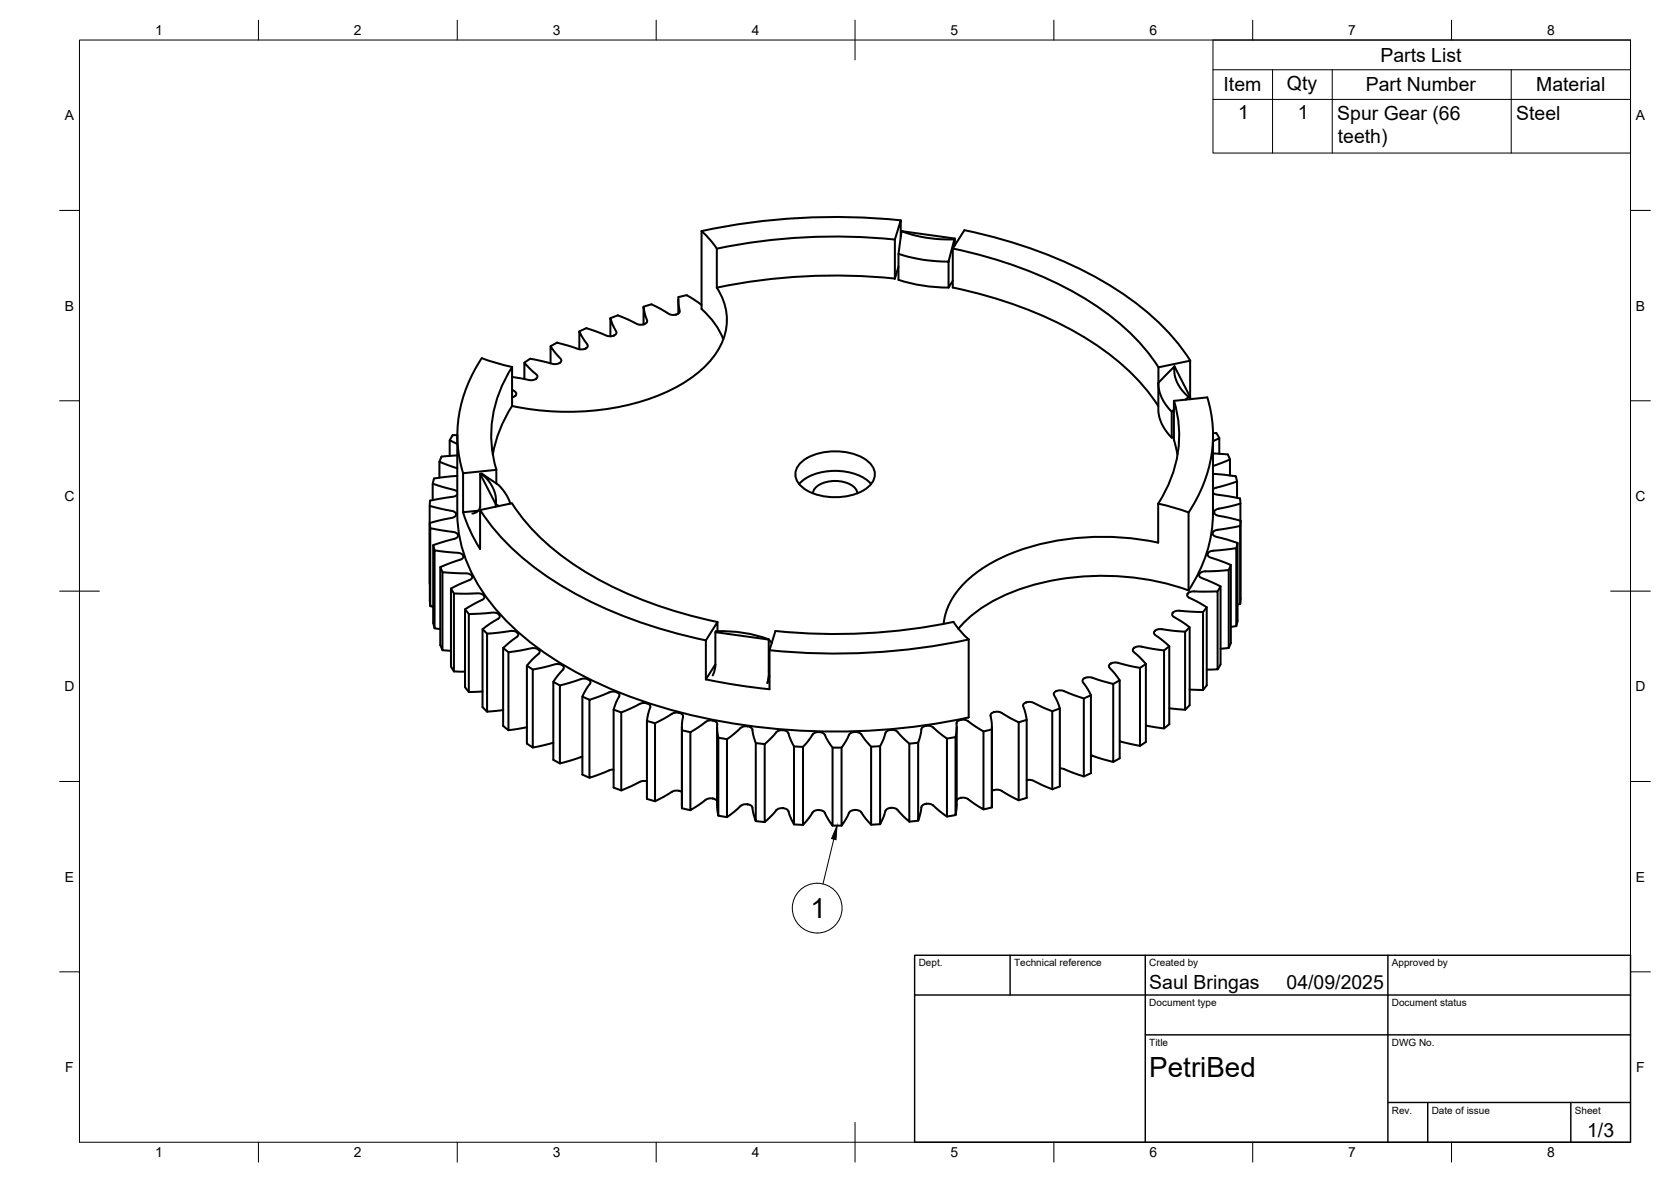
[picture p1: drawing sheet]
<svg xmlns="http://www.w3.org/2000/svg" width="420mm" height="297mm" viewBox="0 0 420 297" stroke-linecap="round" stroke-linejoin="round" font-family="sans-serif">
<!-- layer: Visible -->
<g fill="none" stroke="#000" stroke-width=".51">
<path d="M176.4 58.1v19.6a19.7 19.7 0 0 1 5.5 7.6M176.4 58.1a22.1 22.1 0 0 1 3.8 4.4v9.8M226.5 59.5v-4.1l-1.5 4.8v9.8M226.5 55.4a161.2 161.2 0 0 0-50.1 2.7M226.7 58.1l13.4 1.9M153.5 79.9l1.9-.6 4.6 2.1a2.46 2.46 0 0 0 1.9 .1M163.8 76.5l-2 .6M163.8 76.5l4.5 2.4 .9 .2h.8M170 79h.1M170.6 75.3v3.5M176.4 76.6l-2.7-1.8a2.53 2.53 0 0 0-2.7-.2l-.4 .1v1.7l.3 1.7a.94 .94 0 0 1-.9 1M180.2 72.3a14.5 14.5 0 0 1-1.7 18.5 39.3 39.3 0 0 1-20.1 10.8 67.5 67.5 0 0 1-29.6 .4"/>
<path d="M225 70a147 147 0 0 0-44.8 2.3M225 60.2a147 147 0 0 0-44.7 2.3M225.9 63.8v6.5a40.3 40.3 0 0 0 12.6 2M225.9 67l-.9 3M238.5 65.8l1.5-5.7a33.4 33.4 0 0 1-13.3-2l-.8 5.7a39.7 39.7 0 0 0 12.6 2v6.5l1.1-1.7M239.6 72.3v-9.8l2.9-4.6a107.8 107.8 0 0 1 43.7 18.7 55.4 55.4 0 0 1 13.1 14M239.6 72.3a98.5 98.5 0 0 1 39.7 17 50.5 50.5 0 0 1 11.9 12.8M239.6 62.5a98.5 98.5 0 0 1 39.7 17 50.4 50.4 0 0 1 12 12.8M240 60.1l.1-.1v1.6M128.8 92.2v9.8a33.6 33.6 0 0 0-4.9 12.3M128.8 94.7l4.6 .9 1.4-.4M128.8 97.9l.6 .5a.66 .66 0 0 1 .2 1.1"/>
<path d="M129.6 99.5l-.8 .4M129.6 99.5h.1M131.9 91.1l1.4-.9 6 1.3 1.4-.3M134.8 95.2a.65 .65 0 0 0 0-1.1l-3-2.9v4.1M134.8 95.2h.1M138.4 87l1.7-.9 5.4 1.6 1.1 .1 .6-.2M140.7 91.2a.65 .65 0 0 0 .2-1.1l-2.5-3.1v4.3M140.7 91.2h.1M145.7 83.3l1.7-.8 5.2 1.9a1.61 1.61 0 0 0 2.4-1l-1.5-3.4v4.5M147.2 87.6a.71 .71 0 0 0 .4-1.1l-1.9-3.2v4.5M147.2 87.6h.1M154.3 84.3h.1"/>
<path d="M161.9 81.5a.82 .82 0 0 0 .8-1l-.9-3.4v4.4M161.9 81.5h.1M291.3 96.2v6.5a10.2 10.2 0 0 0 3.3 7.3M291.3 96.2v-3.9l8-1.7v9.7M295.3 92.1h.1M295.3 92.1l3.9 7.6M298.9 99.8l.3-.1v.6M111 114.7l-.5 1.3M115 109.4v19.6a37.9 37.9 0 0 0 10.8 25.5 80.9 80.9 0 0 0 30.2 19.6 154.1 154.1 0 0 0 76.5 8.2l11.1-2v-19.6a21.4 21.4 0 0 1-3.8-4.4 147.6 147.6 0 0 1-44.8 2.3l-1.5 4.8v9.8M115 119.6l-5.9 .7-.3 1.2M115 114.5l-4 .3M115 117.7l-4.5-1.7v4"/>
<path d="M115 111.6l-1.9-1v4M115 109.3l-1.2 .1-.7 1.2M116.4 118.9l8.4-.8v3.4M116.4 118.9v9.8M120.7 119.1l4 7.6v.6M121.1 119l-.4 .1v8.1a2.09 2.09 0 0 1-1.9 1.9M124.8 118.1a30.4 30.4 0 0 1 4-25.9l-4.4-1.1-3.3-1.1a33.7 33.7 0 0 0-4.7 28.9M201.2 116.5a14 14 0 0 1 12.5-2.7 8.4 8.4 0 0 1 6.1 4.2 4 4 0 0 1-1.8 4.6 15 15 0 0 1-16.1 0 3.9 3.9 0 0 1-.7-6.1zM295.2 103l-.6 .5M295.2 100.7a30.5 30.5 0 0 1-4 25.9l4.4 1.1 3.3 1.1v19.6M296.1 114.3l-.9-3.8v-9.8l8.3-.8a33.3 33.3 0 0 1-4.6 28.9M298.1 100.4l.8-.6a8.8 8.8 0 0 1-3.6-7.7l-4 4.1a10.3 10.3 0 0 0 3.3 7.3v6.5l.6-.1"/>
<path d="M305 108.8h.8M305 109.4v19.6a35.2 35.2 0 0 1-6.1 19.4 64.7 64.7 0 0 0-46.9 1.5 31.4 31.4 0 0 0-11 8.1M305 110.9l1.6-.8v3.9M305 117.1l4.3-1.6v4M305 113.9l3.7 .3 .6 1.3M305 119.1l5.7 .6 .3 1.3M305.8 108.8l.8 1.3M108.1 131.4l.1 1.3M108.1 125.8l-.1 1.3M108.9 137l.4 1.3M114.7 129.3a1.18 1.18 0 0 1-1.2 .9l-5.4 1.2v19.6M114.7 129.3a1.14 1.14 0 0 0-1.2-.9l-5.5-1.3 .1 19.6"/>
<path d="M114.7 129.2h.1M115 124.3l-.8 .5-6.1 1M115 123.6l-.6-.4-5.6-1.7v4.2M115.2 134.5h.1M115.2 134.5a1.01 1.01 0 0 1-1 .9l-5.3 1.6v19.6l.4 1.3M115.2 134.5a1.37 1.37 0 0 0-1.3-.8l-5.7-1v19.6l.7 .2M116.5 139.7h.1M116.5 139.7a.87 .87 0 0 1-.8 1l-5 1.8v19.6l.6 1.3M116.5 139.7a1.57 1.57 0 0 0-1.4-.8l-5.8-.6v19.6l1.4 .2M120.3 128.3l-3.9 .4M120.7 128.1a62.7 62.7 0 0 0 22.1 20.1 118.4 118.4 0 0 0 34.7 12.7M124.7 126.7h.1"/>
<path d="M128.3 126.6a10.8 10.8 0 0 0-5.2-6.2l-2-1.4a8.9 8.9 0 0 1 3.6 7.7l.7 .5M128.7 126.5l-8 1.7v9.7a38.3 38.3 0 0 1-4.3-9.2M128.7 126.5a60.6 60.6 0 0 0 24.7 20.7 112.4 112.4 0 0 0 27 9.1M200.9 121.6a13.1 13.1 0 0 1 11.4-3.1 10.6 10.6 0 0 1 6.7 3.1M204.4 124a3.9 3.9 0 0 1 3.7-2.9 7.5 7.5 0 0 1 7.1 1.8l.4 1.1M291.2 136.4a64.4 64.4 0 0 0-39.7 3.9 26.1 26.1 0 0 0-13.2 12.4l-.8 2.7-.2 1.4M291.2 126.6v9.8M303.6 139.1h.1M304.9 134a1.34 1.34 0 0 1 1.3-.9l5.6-.9v19.6l-.6 .1M304.9 134a1.04 1.04 0 0 0 1 .9l5.3 1.5v19.6l-.3 1.3M304.9 134h.1M305 123l.5-.4 5.5-1.6v4.1"/>
<path d="M305 123.9l.8 .4 6 1 .1 1.3M305.3 128.7h.1M305.3 128.7a1.17 1.17 0 0 1 1.1-.9l5.5-1.2v4.3M305.3 128.7a1.18 1.18 0 0 0 1.2 .9l5.4 1.3v19.6M311.2 136.4l-.3 1.3M311.9 130.9l-.1 1.3M108.1 151l.1 1.3M110.7 142.5l.6 1.3M113.4 147.9l.7 1.2M116.9 153.1l1 1.2M118.7 144.7h.1M118.7 144.7a.8 .8 0 0 1-.7 1.1l-4.6 2.1v19.6l.7 1.2"/>
<path d="M118.7 144.7a1.86 1.86 0 0 0-1.6-.6l-5.8-.3v19.6l2.1 .2M121.3 158.1l1.2 1.1M121.7 149.7h.1M121.7 149.7a.71 .71 0 0 1-.5 1.1l-4.3 2.3v19.6M121.7 149.7a1.93 1.93 0 0 0-1.7-.6h-5.9v19.6l2.8 .1M125.5 154.4a2.16 2.16 0 0 0-1.7-.4l-5.9 .3v19.6l3.4-.1M125.5 154.4h.1M125.5 154.4a.69 .69 0 0 1-.3 1.1l-3.9 2.6v19.6l1.2 1.1M130 159a2.1 2.1 0 0 0-1.8-.4l-5.7 .6v19.6l4-.4M130.1 159h.1M130.1 159a.64 .64 0 0 1-.2 1.1l-3.4 2.7v19.6l1.4 1.1M179.9 158.9l13.4 1.8v8.2"/>
<path d="M180.4 158.7v-2.4l-2.9 4.6v9.8l2.4-3.7M290.4 158.5a.66 .66 0 0 0 .1 1.1l3.5 2.8v19.6l-1.3 1.1M290.4 158.5h.1M290.4 158.5a2.2 2.2 0 0 1 1.8-.4l5.8 .7v19.6l-4-.4M294.9 154a2.18 2.18 0 0 1 1.7-.5l5.9 .3v19.6l-3.4-.1M294.9 154a.68 .68 0 0 0 .3 1.1l3.9 2.5v19.6l-1.1 1.2M294.9 154h.1M298.6 149.2a1.93 1.93 0 0 1 1.7-.6h5.9v19.6l-2.8 .1M298.6 149.2a.71 .71 0 0 0 .5 1.1l4.3 2.3v19.6l-.9 1.2M298.6 149.2h.1M299.1 157.6l-1.1 1.2M301.5 144.2a1.86 1.86 0 0 1 1.6-.6l5.8-.4v19.6l-2 .2"/>
<path d="M301.5 144.3a.81 .81 0 0 0 .7 1l4.7 2.1v19.6l-.7 1.2M301.6 144.2h.1M303.4 152.6l-.9 1.2M306.9 147.4l-.7 1.2M309.5 157.6l1.4-.3v-19.6l-5.8 .7a1.13 1.13 0 0 0-1.4 1.2l.6 .5 5.2 1.9v19.6l-.5 1.2M309.5 142l-.5 1.2M311.9 150.5l-.1 1.3M116.9 172.7l1 1.2M126.5 162.8l1.4 1.1M132.5 167.3l1.5 1M135.3 163.2h.1M135.4 163.2a.64 .64 0 0 1 0 1.1l-2.9 3v19.6l1.5 1"/>
<path d="M135.4 163.2a2.42 2.42 0 0 0-1.9-.3l-5.7 1v19.6l4.7-.7M139.1 171.4l1.7 .9M141.3 167.1h.1M141.3 167.2a.65 .65 0 0 1 .3 1.1l-2.5 3.1v19.6l1.7 .9M141.3 167.2l-.6-.3h-1l-5.7 1.4v19.6l5.1-1.2M146.4 175l1.8 .9M147.9 170.7l-1.4-.2-5.7 1.8v19.6l5.6-1.7M147.9 170.7h.1M147.9 170.8a.69 .69 0 0 1 .4 1l-1.9 3.3v19.6l1.8 .8M154.3 178.3l1.9 .7M155.1 174l-.7-.2-1 .1-5.2 2v19.6l5.2-2 .9-.1M155.1 174h.1"/>
<path d="M155.1 174a.76 .76 0 0 1 .6 1l-.8 1.6-.6 1.7v19.6M162.7 176.8h.1M162.7 176.8a.85 .85 0 0 1 .8 1l-.8 3.4v19.6l2 .6M162.7 176.8l-1-.1-.7 .1-4.8 2.2v19.6l4.8-2.2 .9-.2 .8 .1M170.8 179.2h-1.5l-4.6 2.6v19.6l4.6-2.6 1.3-.1 .8 .3M170.8 179.1h.1M170.8 179.2a.95 .95 0 0 1 .9 .9l-.3 2.6 .1 20.4-.1-20.4M177.5 170.7l8.5 1.6 7.5 .9M193.3 160.7l.8 .9M193.3 160.7h.1M193.3 160.7a33.8 33.8 0 0 0-13.3-2.1l-.1 .3v8.6l-.7 2.2M193.3 168.9l-.3 2.7"/>
<path d="M193.5 169.9l-.5 1.8M243.6 160.7a161.2 161.2 0 0 1-50.1 2.7M250 178.9l.7-.1 1 .3 4.4 2.4v19.6l-4.4-2.4-1-.3-.7 .1M250 178.9a.94 .94 0 0 0-.9 1l.3 2.5v20.5v-20.2M250 178.9h.1M258 176.5a.82 .82 0 0 0-.7 1l.8 3.4v19.6l-1.9 .6M258 176.5a2.46 2.46 0 0 1 1.9 .1l4.7 2.1v19.6M258 176.5h.1M265.6 173.7a.76 .76 0 0 0-.6 1l1.5 3.3v19.6M265.6 173.7h.1M265.6 173.7l1.5-.2 5.4 2v19.6l-5.2-1.9-.8-.1M266.5 178l-1.9 .7"/>
<path d="M272.7 170.4l.7-.2 1 .1 5.5 1.6v19.6l-5.6-1.7M272.7 170.4a.71 .71 0 0 0-.4 1.1l2 3.2v19.6l-1.8 .8M272.7 170.4h.1M274.3 174.7l-1.8 .8M279.3 166.8h.1M279.3 166.8l.6-.3h1l5.7 1.3v19.6l-5.1-1.1M279.3 166.8a.65 .65 0 0 0-.3 1.1l2.5 3.1v19.6l-1.6 .9M281.5 171l-1.6 .9M285.2 162.8h.1M285.2 162.8l.6-.3h1l5.9 1v19.6l-4.6-.8M285.2 162.8a.65 .65 0 0 0-.1 1.1l3 2.9v19.6l-1.4 1M288.1 166.8l-1.4 1"/>
<path d="M294 162.4l-1.3 1.1M154.3 197.9l1.9 .7M162.7 181.2l2 .6M170.8 198.7h.1M171.5 183.5l2.1 .5M179.2 181.1a2.27 2.27 0 0 0-1.8 .3l-3.8 2.6v19.6l3.8-2.6a2.09 2.09 0 0 1 2.9 .4M179.2 181.1a1.1 1.1 0 0 1 1.1 .9v1.7l.3 1.7v19.6l-.3-2.7v-19.6M179.2 181.1h.1M180.6 185.4l2.2 .4M182.8 185.8l3.4-2.8a2.02 2.02 0 0 1 3 .4l.8 3.4v19.5l-.8-3.3a2.02 2.02 0 0 0-3-.4l-3.4 2.7zM188 182.5h.1M190 186.7l2.3 .3"/>
<path d="M196.9 183.5h.1M196.9 183.5a1.45 1.45 0 0 1 1.3 .8l1.4 3.3v19.6l-1.4-3.3a1.55 1.55 0 0 0-1.3-.8M196.9 183.5a2.09 2.09 0 0 0-1.7 .5l-2.9 3v19.6l2.9-3a2 2 0 0 1 1.7-.5M199.6 187.6l2.3 .1M205.9 184a1.85 1.85 0 0 0-1.6 .6l-2.4 3.1v19.6l2.4-3.1a1.71 1.71 0 0 1 1.6-.6M205.9 184h.1M205.9 184a1.63 1.63 0 0 1 1.5 .7l1.9 3.2v19.6l-1.9-3.2a1.63 1.63 0 0 0-1.5-.7M211.6 187.9h-2.3M215 183.9a1.86 1.86 0 0 1 1.6 .7l2.4 3v19.6l-2.4-3a1.86 1.86 0 0 0-1.6-.7M215 183.9a1.63 1.63 0 0 0-1.5 .7l-1.9 3.3v19.6l1.9-3.3a1.63 1.63 0 0 1 1.5-.7M215 183.9h.1M221.3 187.5l-2.3 .1"/>
<path d="M230.9 186.6l-2.2 .3M232.9 182.4a2.13 2.13 0 0 1 1.8 .4l3.4 2.8v19.6l-3.4-2.8a2.23 2.23 0 0 0-1.8-.4M232.9 182.4a1.26 1.26 0 0 0-1.2 .9l-.8 3.3v19.6l.8-3.3a1.26 1.26 0 0 1 1.2-.9M232.9 182.4h.1M240.3 185.2l-2.2 .4M241.6 180.9a1.05 1.05 0 0 0-1.1 .9v1.7l-.2 1.7v19.6l.3-2.5v-19.6M241.6 180.9h.1M241.6 180.9l1.5 .1 4.2 2.8v19.6l-4.1-2.7-.9-.2h-.7M249.4 183.3l-2.1 .5M250 198.5l-.6 .3M250 198.5h.1M258.1 196.1h1.4l5.1 2.2"/>
<path d="M258.2 180.9l-2 .6M266.5 197.6l-1.9 .7M171.5 203.1l2.1 .5M179.3 200.7h.1M180.6 205l2.2 .4M188 202.1h.1M190 206.3l2.3 .3M196.9 203.1h.1M199.6 207.2l2.3 .1M205.9 203.6h.1M211.6 207.5h-2.3M215 203.5h.1"/>
<path d="M221.3 207.1l-2.3 .2M224 203a1.45 1.45 0 0 0-1.4 .8l-.5 1.7-.8 1.6v-19.6l.8-1.6 .5-1.7a2.07 2.07 0 0 1 3.1-.3l2.9 3v19.6l-2.9-3a2.01 2.01 0 0 0-1.7-.5M224 203h.1M230.9 206.2l-2.2 .3M232.9 202h.1M240.3 204.8l-2.2 .4M241.6 200.5l-.7 .3-.3 .4M241.6 200.5h.1M249.4 202.9l-2.1 .5"/>
</g>
<circle cx="226.7" cy="58.1" r=".25" fill="#000"/>
<!-- layer: BORDER -->
<g fill="none" stroke="#000" stroke-width=".25">
<path d="M20 10.1h390v276.9h-390zM65 5.1v5M115 5.1v5M165 5.1v5M215 5.1v10M265 5.1v5M315 5.1v5M365 5.1v5M15 52.9h5M410 52.9h5M15 100.7h5M410 100.7h5"/>
<path d="M15 148.6h10M405 148.6h10M15 196.4h5M410 196.4h5M15 244.2h5M410 244.2h5M65 287v5M115 287v5M165 287v5M215 282.1v9.9M265 287v5M315 287v5"/>
<path d="M365 287v5"/>
</g>
<!-- layer: TITLEBLOCK -->
<path d="M230 240.1h180v46.9h-180zM230 250h180M254 240.1v9.9M288 240.1v46.9M349 240.1v46.9M288 260.1h122M349 277.1h61M359 277.1v9.9M395 277.1v9.9" fill="none" stroke="#000" stroke-width=".36"/>
<!-- layer: Parts Lists -->
<path d="M305 10.1h105v28.4h-105zM305 17.5h105M320 17.5v21M335 17.5v21M380 17.5v21M305 25h105" fill="none" stroke="#000" stroke-width=".25"/>
<!-- layer: Balloons -->
<circle cx="205.5" cy="228.2" r="6.3" fill="none" stroke="#000" stroke-width=".25"/>
<!-- layer: 0 -->
<path d="M210.5 207.5l-.3 3.5-1.1-.3z" fill="#000" stroke="#000" stroke-width=".25"/>
<path d="M209.7 210.9l-2.8 11.3" fill="none" stroke="#000" stroke-width=".25"/>
<g font-size="7">
<text x="203.8" y="230.7">1</text>
<text x="289" y="270.6">PetriBed</text>
</g>
<g font-size="4.9">
<text x="347.1" y="15.5">Parts List</text>
<text x="307.7" y="23">Item</text>
<text x="323.6" y="22.5">Qty</text>
<text x="343.4" y="23">Part Number</text>
<text x="386.3" y="23">Material</text>
<text x="311.3" y="29.9">1</text>
<text x="326.3" y="29.9">1</text>
<text x="336.3" y="30">Spur Gear (66</text>
<text x="336.4" y="35.9">teeth)</text>
<text x="381.3" y="30">Steel</text>
<text x="289" y="248.5">Saul Bringas</text>
<text x="323.5" y="248.5">04/09/2025</text>
<text x="399.1" y="285.7">1/3</text>
</g>
<g font-size="3.5">
<text x="39" y="8.8">1</text>
<text x="89" y="8.8">2</text>
<text x="139" y="8.8">3</text>
<text x="189" y="8.8">4</text>
<text x="239" y="8.8">5</text>
<text x="289" y="8.8">6</text>
<text x="339" y="8.8">7</text>
<text x="389" y="8.8">8</text>
<text x="16.3" y="30.2">A</text>
<text x="411.3" y="30.2">A</text>
<text x="16.3" y="78">B</text>
<text x="411.3" y="78">B</text>
<text x="16.2" y="125.9">C</text>
<text x="411.2" y="125.9">C</text>
<text x="16.2" y="173.7">D</text>
<text x="411.2" y="173.7">D</text>
<text x="16.3" y="221.6">E</text>
<text x="411.3" y="221.6">E</text>
<text x="16.4" y="269.4">F</text>
<text x="411.4" y="269.4">F</text>
<text x="39" y="290.8">1</text>
<text x="89" y="290.8">2</text>
<text x="139" y="290.8">3</text>
<text x="189" y="290.8">4</text>
<text x="239" y="290.8">5</text>
<text x="289" y="290.8">6</text>
<text x="339" y="290.8">7</text>
<text x="389" y="290.8">8</text>
</g>
<g font-size="2.5">
<text x="231" y="242.9">Dept.</text>
<text x="255" y="242.9">Technical reference</text>
<text x="289" y="242.9">Created by</text>
<text x="350" y="242.9">Approved by</text>
<text x="289" y="252.8">Document type</text>
<text x="350" y="252.8">Document status</text>
<text x="289" y="262.9">Title</text>
<text x="350" y="262.9">DWG No.</text>
<text x="350" y="279.9">Rev.</text>
<text x="360" y="279.9">Date of issue</text>
<text x="396" y="279.9">Sheet</text>
</g>
</svg>
